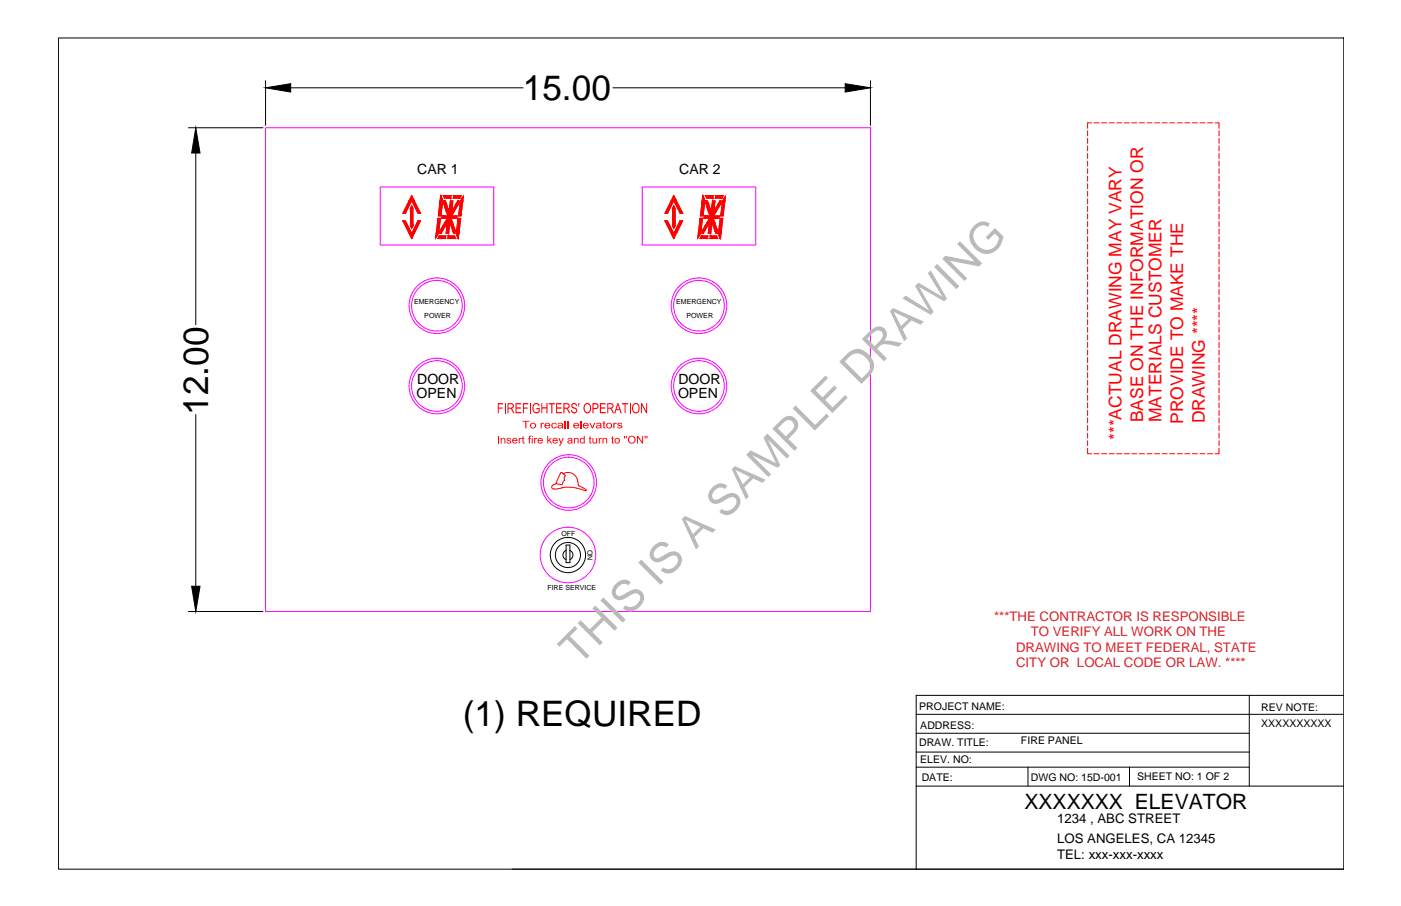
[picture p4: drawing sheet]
<svg xmlns="http://www.w3.org/2000/svg" width="432mm" height="279mm" viewBox="0 0 432 279" stroke-linecap="round" stroke-linejoin="round" font-family="sans-serif">
<!-- layer: LASER -->
<g fill="none" stroke="#f0f" stroke-width=".31">
<path d="M81.8 39.4h186.5v149.2h-186.5zM117.2 57.7h35v17.9h-35zM198 57.7h34.9v17.9h-34.9z"/>
<circle cx="134.7" cy="94.3" r="8.6"/>
<circle cx="215.4" cy="94.3" r="8.6"/>
<circle cx="134.7" cy="119" r="8.6"/>
<circle cx="215.4" cy="119" r="8.6"/>
<circle cx="175.3" cy="148.8" r="8.6"/>
<circle cx="175" cy="171.2" r="8.6"/>
</g>
<!-- layer: 0 -->
<g fill="none" stroke="#f00" stroke-width=".31">
<path d="M124.2 68.1h.7l2 3.9 1.9-3.9h.8l-2.7 5.5zM126.9 60.4l2.7 5.4h-.8l-1.9-3.9-2 3.9h-.7zM126.9 63.4l.4 .8v5.5l-.4 .7-.4-.7v-5.5zM135 67.3h.8l-.7 4.7-.8 1.4zM135.4 72.8h2l-.1 .8h-2.3zM135.8 60.4l.7 1.6-.6 4.6h-.8zM136.7 60.4h2.3l-.1 .7h-1.9zM136.9 62h.4l1.1 3.3 .4-3.3h.8l-.4 3.3 2-3.3h.3l-.1 .8-2.2 3.8h1.7l-.1 .7h-1.8l1.3 3.8-.1 .9h-.4l-1.1-3.4-.4 3.4h-.8l.4-3.4-2 3.4h-.4l.2-.9 2.2-3.8h-1.7v-.7h1.8l-1.2-3.8zM138.1 72.8h2l.2 .8h-2.3zM139.8 60.4h2.3l-.4 .7h-2zM141.2 67.3h.8l-.9 6.3-.5-1.6zM142.8 60.5l-.7 6.1h-.8l.6-4.6z"/>
<path d="M204.9 68.1h.8l2 3.9 1.9-3.9h.8l-2.7 5.5zM207.7 60.4l2.7 5.4h-.8l-1.9-3.9-2 3.9h-.8zM207.7 63.4l.4 .8v5.5l-.4 .7-.4-.7v-5.5zM215.8 67.3h.7l-.5 4.7-.9 1.4zM216.2 72.8h2l-.1 .8h-2.4zM216.6 60.4l.7 1.6-.6 4.6h-.8zM217.5 60.4h2.3l-.1 .7h-1.9zM217.6 62h.4l1.2 3.3 .4-3.3h.8l-.5 3.3 2-3.3h.4l-.1 .8-2.3 3.8h1.8l-.1 .7h-1.7l1.2 3.8-.1 .9h-.4l-1.1-3.4-.5 3.4h-.7l.4-3.4-2 3.4h-.4l.1-.9 2.3-3.8h-1.8l.2-.7h1.7l-1.2-3.8zM218.9 72.8h2l.2 .8h-2.3zM220.6 60.4h2.3l-.5 .7h-1.9zM222 67.3h.8l-.9 6.3-.5-1.6zM223.6 60.5l-.7 6.1h-.8l.6-4.6z"/>
<path d="M170.4 149.7l-.4 .4 .1 .5a4.6 4.6 0 0 0 3.2-.2M171.4 149.2l-1.1 .5M172.7 145.9l.5-.2 .3 .4M172.8 146l-1.4 3.2M173.3 150.4l2.5-.2 1.9 .3M173.4 149.1l-.3 .4-1.7-.3M173.5 146.1a3 3 0 0 1 4.5 2.3l.3 1.2M173.5 146.1l.5 .3M174 146.4l.2 .4M174.1 148.1l-.5 .4-.2 .6M174.1 146.8a.99 .99 0 0 0 0 1.3M178.2 149.6l.2 .2"/>
<path d="M178.4 149.9l1.8 .8 .5 .6-3-.7"/>
</g>
<g fill="#f00" stroke="#f00" stroke-width=".31">
<path d="M207.7 60.4l-.1 .1z"/>
<path d="M223.6 60.5l-.1 .6h-.3z"/>
<path d="M207.7 63.4l.4 .8h-.8z"/>
<path d="M207.3 69.7h.8l-.4 .7z"/>
<path d="M215.2 72h.8l-.6 .8z"/>
<path d="M206.9 72h1.6l-.8 1.4z"/>
<path d="M126.9 60.4l.1 .1z"/>
<path d="M142.8 60.5l-.1 .6h-.3z"/>
<path d="M126.9 63.4l.4 .8h-.8z"/>
<path d="M126.5 69.7h.8l-.4 .7z"/>
<path d="M134.5 72h.6l-.5 .8z"/>
<path d="M126.1 72h1.5l-.6 1.4z"/>
<path d="M220.6 60.4l1.8 .7 .5-.7zM220.6 60.4l1.8 .7h-1.9z"/>
<path d="M217.5 60.4l2.2 .7 .1-.7zM217.5 60.4l2.2 .7h-1.9z"/>
<path d="M207.6 60.5l.9 1.4zM207.6 60.5l.9 1.4h-1.6z"/>
<path d="M223.2 61.1l.2 .9 .1-.9zM223.2 61.1l.2 .9h-.7z"/>
<path d="M216.6 60.4l.7 1.6zM216.6 60.4l.7 1.6h-.9z"/>
<path d="M221.9 62l.3 .8 .1-.8zM221.9 62l.3 .8h-.8z"/>
<path d="M217.6 62l.7 .8-.3-.8zM217.6 62l.7 .8h-.7z"/>
<path d="M219.6 62l.5 2.2 .3-2.2zM219.6 62l.5 2.2h-.8z"/>
<path d="M217.6 62.8l1.2 1.4-.5-1.4zM217.6 62.8l1.2 1.4h-.8z"/>
<path d="M221.4 62.8l-.7 2.5 1.5-2.5zM221.4 62.8l-.7 2.5h-.8z"/>
<path d="M219.3 64.2l.6 1.1 .2-1.1zM219.3 64.2l.6 1.1h-.7z"/>
<path d="M218 64.2l1.2 1.1-.4-1.1zM218 64.2l1.2 1.1h-.8z"/>
<path d="M207.7 61.9l2.7 3.9-1.9-3.9zM207.7 61.9l2.7 3.9h-.8z"/>
<path d="M206.9 61.9l-1.2 3.9 2-3.9zM206.9 61.9l-1.2 3.9h-.8z"/>
<path d="M222.7 62l.2 4.6 .5-4.6zM222.7 62l.2 4.6h-.8z"/>
<path d="M218.4 65.3l1.5 1.3 .8-1.3zM218.4 65.3l1.5 1.3h-1.1z"/>
<path d="M216.4 62l.3 4.6 .6-4.6zM216.4 62l.3 4.6h-.8z"/>
<path d="M217.1 66.6l4.5 .7 .1-.7zM217.1 66.6l4.5 .7h-4.7z"/>
<path d="M218.7 67.3l1.6 1.3-.4-1.3zM218.7 67.3l1.6 1.3h-2.4z"/>
<path d="M218.7 68.6l.6 1.1 .2-1.1zM218.7 68.6l.6 1.1h-.7z"/>
<path d="M217.9 68.6l.2 1.1 .6-1.1zM217.9 68.6l.2 1.1h-.8z"/>
<path d="M207.3 64.2l.8 5.5v-5.5zM207.3 64.2l.8 5.5h-.8z"/>
<path d="M219.5 68.6l1.6 2.5-.8-2.5zM219.5 68.6l1.6 2.5h-.8z"/>
<path d="M217.3 69.7l-.1 1.4 .9-1.4zM217.3 69.7l-.1 1.4h-.8z"/>
<path d="M222 67.3l.2 4.7 .6-4.7zM222 67.3l.2 4.7h-.8z"/>
<path d="M220.3 71.1l.7 .9 .1-.9zM220.3 71.1l.7 .9h-.4z"/>
<path d="M218.6 69.7l.4 2.3 .3-2.3zM218.6 69.7l.4 2.3h-.7z"/>
<path d="M216.4 71.1l.3 .9 .5-.9zM216.4 71.1l.3 .9h-.4z"/>
<path d="M215.8 67.3l.2 4.7 .5-4.7zM215.8 67.3l.2 4.7h-.8z"/>
<path d="M209.6 68.1l-1.1 3.9 1.9-3.9zM209.6 68.1l-1.1 3.9h-.8z"/>
<path d="M204.9 68.1l2.8 3.9-2-3.9zM204.9 68.1l2.8 3.9h-.8z"/>
<path d="M215.2 72v.8h.2zM215.2 72.8h.2l-.3 .6z"/>
<path d="M206.9 72l.8 1.4zM207.6 73.4l.1 .2z"/>
<path d="M221.4 72l.7 1.6 .1-1.6zM221.4 72l.7 1.6z"/>
<path d="M218.9 72.8l2.2 .8-.2-.8zM218.9 72.8l2.2 .8h-2.3z"/>
<path d="M216.2 72.8l1.9 .8 .1-.8zM216.2 72.8l1.9 .8h-2.4z"/>
<path d="M139.8 60.4l1.9 .7 .4-.7zM139.8 60.4l1.9 .7h-2z"/>
<path d="M136.7 60.4l2.2 .7 .1-.7zM136.7 60.4l2.2 .7h-1.9z"/>
<path d="M126.8 60.5l.8 1.4zM126.8 60.5l.8 1.4h-1.5z"/>
<path d="M142.4 61.1l.2 .9 .1-.9zM142.4 61.1l.2 .9h-.7z"/>
<path d="M135.8 60.4l.7 1.6zM135.8 60.4l.7 1.6h-.9z"/>
<path d="M141.2 62l.2 .8 .1-.8zM141.2 62l.2 .8h-.8z"/>
<path d="M136.9 62l.7 .8-.3-.8zM136.9 62l.7 .8h-.8z"/>
<path d="M138.8 62l.5 2.2 .3-2.2zM138.8 62l.5 2.2h-.8z"/>
<path d="M136.8 62.8l1.2 1.4-.4-1.4zM136.8 62.8l1.2 1.4h-.7z"/>
<path d="M140.6 62.8l-.7 2.5 1.5-2.5zM140.6 62.8l-.7 2.5h-.7z"/>
<path d="M138.5 64.2l.7 1.1 .1-1.1zM138.5 64.2l.7 1.1h-.8z"/>
<path d="M137.3 64.2l1.1 1.1-.4-1.1zM137.3 64.2l1.1 1.1h-.8z"/>
<path d="M126.9 61.9l2.7 3.9-2-3.9zM126.9 61.9l2.7 3.9h-.8z"/>
<path d="M126.1 61.9l-1.2 3.9 2-3.9zM126.1 61.9l-1.2 3.9h-.7z"/>
<path d="M141.9 62l.2 4.6 .5-4.6zM141.9 62l.2 4.6h-.8z"/>
<path d="M137.6 65.3l1.6 1.3 .7-1.3zM137.6 65.3l1.6 1.3h-1.2z"/>
<path d="M135.6 62l.3 4.6 .6-4.6zM135.6 62l.3 4.6h-.8z"/>
<path d="M136.2 66.6l4.6 .7 .1-.7zM136.2 66.6l4.6 .7h-4.6z"/>
<path d="M137.9 67.3l1.6 1.3-.5-1.3zM137.9 67.3l1.6 1.3h-2.4z"/>
<path d="M137.9 68.6l.7 1.1 .1-1.1zM137.9 68.6l.7 1.1h-.8z"/>
<path d="M137.1 68.6l.2 1.1 .6-1.1zM137.1 68.6l.2 1.1h-.8z"/>
<path d="M126.5 64.2l.8 5.5v-5.5zM126.5 64.2l.8 5.5h-.8z"/>
<path d="M138.7 68.6l1.6 2.5-.8-2.5zM138.7 68.6l1.6 2.5h-.8z"/>
<path d="M136.5 69.7l-.1 1.4 .9-1.4zM136.5 69.7l-.1 1.4h-.7z"/>
<path d="M141.2 67.3l.2 4.7 .6-4.7zM141.2 67.3l.2 4.7h-.8z"/>
<path d="M139.5 71.1l.7 .9 .1-.9zM139.5 71.1l.7 .9h-.4z"/>
<path d="M137.8 69.7l.5 2.3 .3-2.3zM137.8 69.7l.5 2.3h-.8z"/>
<path d="M135.7 71.1l.2 .9 .5-.9zM135.7 71.1l.2 .9h-.4z"/>
<path d="M135 67.3l.1 4.7 .7-4.7zM135 67.3l.1 4.7h-.6z"/>
<path d="M128.8 68.1l-1.2 3.9 2-3.9zM128.8 68.1l-1.2 3.9h-.7z"/>
<path d="M124.2 68.1l2.7 3.9-2-3.9zM124.2 68.1l2.7 3.9h-.8z"/>
<path d="M134.5 72l-.2 .8h.3zM134.3 72.8h.3l-.3 .6z"/>
<path d="M126.1 72l.9 1.4zM126.8 73.4l.1 .2z"/>
<path d="M140.6 72l.6 1.6 .2-1.6zM140.6 72l.6 1.6z"/>
<path d="M138.1 72.8l2.2 .8-.2-.8zM138.1 72.8l2.2 .8h-2.3z"/>
<path d="M135.4 72.8l1.9 .8 .1-.8zM135.4 72.8l1.9 .8h-2.3z"/>
</g>
<g fill="none" stroke="#f0f" stroke-width=".31">
<circle cx="134.7" cy="94.3" r="7.8"/>
<circle cx="215.4" cy="94.3" r="7.8"/>
<circle cx="134.7" cy="119" r="7.8"/>
<circle cx="215.4" cy="119" r="7.8"/>
<circle cx="175.3" cy="148.8" r="7.8"/>
</g>
<!-- layer: GRAPH -->
<g fill="none" stroke="#000" stroke-width=".31">
<path d="M174.5 169.7a1.55 1.55 0 0 0-1 1.5 1.55 1.55 0 0 0 1 1.4M174.5 168.1h1.2v5.4h-1.2zM175.6 169.7a1.55 1.55 0 0 1 1 1.5 1.55 1.55 0 0 1-1 1.4"/>
<circle cx="175" cy="171.2" r="5.4"/>
<circle cx="175" cy="171.2" r="3.9"/>
</g>
<!-- layer: DIM -->
<path d="M153.4 124.3h1.6v.4h-1.3v1h1.2v.3h-1.2v1.5h-.3z" fill="#f00"/>
<path d="M155.7 124.3v3.2" fill="none" stroke="#f00" stroke-width=".31"/>
<g fill="#f00">
<path d="M158.9 124.3h1.7v.4h-1.4v.9h1.3v.4h-1.3v1.1h1.5v.4h-1.8z"/>
<path d="M161.2 124.3h1.6v.4h-1.3v1h1.1v.3h-1.1v1.5h-.3z"/>
<path d="M156.4 124.3l1.8 .2 .1 1-.6 .6 .9 1.4h-.4l-.9-1.4h-.6v1.4h-.3zM156.7 124.7v1l1.3-.2v-.5l-.2-.3z"/>
</g>
<path d="M163.4 124.3v3.2" fill="none" stroke="#f00" stroke-width=".31"/>
<g fill="#f00">
<path d="M164.4 124.7l1.1-.4 .7 .4 .1 .5-.3 .1-.3-.6h-.7l-.6 .8 .1 1.1 .6 .5 .9-.3v-.6h-.7v-.4h1v1.2l-.3 .3-.9 .2-.7-.5-.3-1.5z"/>
<path d="M166.8 124.3h.3v1.3h1.3v-1.3h.4v3.2h-.4v-1.5h-1.3v1.5h-.3z"/>
<path d="M169.1 124.3h1.9v.4h-.8v2.8h-.3v-2.8h-.8z"/>
<path d="M171.4 124.3h1.7v.4h-1.4v.9h1.3v.4h-1.3v1.1h1.5v.4h-1.8z"/>
<path d="M176.2 124.6l.9-.3 .7 .5 .1 .4-.4 .1-.3-.6h-.5l-.3 .3 .1 .4 1.4 .7v.9l-.6 .5-.8-.1-.5-.5v-.5h.3l.1 .5 .4 .2h.5l.3-.4-.1-.4-1.3-.7z"/>
<path d="M178.2 124.3h.4l-.1 1.1h-.2z"/>
<path d="M184.9 124.3h1.8v.4h-1.5v.9h1.3v.4h-1.3v1.1h1.5v.4h-1.8z"/>
<path d="M191.7 124.3h1.9v.4h-.8v2.8h-.3v-2.8h-.8z"/>
<path d="M173.6 124.3h1.3l.6 .4v1l-.6 .3 .9 1.5h-.4l-.9-1.4h-.5v1.4h-.4zM174 124.7v1l1.1-.2v-.8z"/>
<path d="M180.3 124.5l.9-.2 .9 .8v1.5l-.7 .9-1-.2-.5-.7v-1.2zM180.6 124.7l-.4 .7v1l.4 .6 .5 .2 .7-.6v-1.1l-.3-.7z"/>
<path d="M182.6 124.3l1.5 .1 .4 .6v.5l-.4 .6-1.2 .1v1.3h-.3zM182.9 124.7v1.1h.9l.3-.2-.2-.9z"/>
<path d="M187.2 124.3l1.7 .2 .1 1.1-.6 .4 .9 1.5h-.4l-.9-1.4h-.5v1.4h-.3zM187.5 124.7v1l1.2-.2-.1-.8z"/>
<path d="M190.3 124.3h.3l1 3.2h-.4l-.2-1h-1l-.3 1h-.4zM190.4 124.7l-.4 1.5h.9z"/>
</g>
<path d="M194.2 124.3v3.2" fill="none" stroke="#f00" stroke-width=".31"/>
<g fill="#f00">
<path d="M197.5 124.3h.4l1.3 2.5v-2.5h.2v3.2h-.2l-1.4-2.5v2.5h-.3z"/>
<path d="M161 129.8h2.2v.2h-1v2.1h-.3v-2.1h-.9z"/>
<path d="M166.6 130.4h.3v.3l.4-.3 .4 .1-.1 .2-.6 .2v1.2h-.4z"/>
<path d="M170.1 130.6l.5-.2 .8 .1 .2 .4-.3 .1-.3-.4-.6 .1-.1 .8 .4 .4 .5-.1 .1-.3h.3l-.1 .3-.5 .4-.7-.2-.4-.4z"/>
<path d="M195.3 124.5l.9-.2 .8 .8v1.5l-.7 .9-.9-.2-.5-.7-.1-1.2zM195.6 124.7l-.4 .7v1l.3 .6 .5 .2 .7-.6 .1-1.1-.4-.7z"/>
<path d="M163.3 131.2a.95 .95 0 0 1 1.9 0 .95 .95 0 0 1-1.9 0zM163.7 131.3a.62 .62 0 0 0 1.2 0 .62 .62 0 0 0-1.2 0z"/>
<path d="M168 130.7l.5-.3 .9 .2 .2 .7h-1.4v.2l.4 .4 .7-.3h.3v.2l-.7 .4-.8-.2-.3-.7zM168.4 130.7l-.2 .4h1.1l-.2-.4z"/>
<path d="M172.1 130.5l.4-.1 .9 .1 .2 1.6-.4-.2-.6 .3-.6-.2-.2-.4 .2-.3 1.2-.3-.3-.4-1 .3zM172.3 131.4v.5h.5l.4-.3v-.3z"/>
</g>
<path d="M174.2 129.8v2.3M175.1 129.8v2.3" fill="none" stroke="#f00" stroke-width=".34"/>
<path d="M176.8 130.8l.6-.4 .7 .1 .3 .4 .1 .4h-1.5l.1 .3 .4 .3 .7-.3 .2 .1-.4 .4h-.9l-.4-.5zM177.2 130.7l-.1 .4h1.1l-.4-.5z" fill="#f00"/>
<path d="M179.1 129.8v2.3" fill="none" stroke="#f00" stroke-width=".34"/>
<g fill="#f00">
<path d="M181.7 130.4h.3l.6 1.4 .5-1.4h.4l-.8 1.7h-.3z"/>
<path d="M185.9 130l.4-.2v.6h.3v.2h-.3v1.2l.3 .1 .1 .2-.7-.1-.1-1.4h-.2v-.2h.2z"/>
<path d="M189 130.4h.4v.3l.3-.3 .4 .1-.7 .4v1.2h-.4z"/>
<path d="M190.4 130.5l.8-.1 .5 .2v.2l-.5-.2-.6 .2 1.2 .6-.1 .6-.8 .2-.6-.3-.1-.3h.3l.3 .3 .7-.2-1.2-.6z"/>
<path d="M179.8 130.6l.6-.2 .8 .1 .3 .8h-1.5l.3 .6h.5l.3-.3h.4l-.2 .3-.6 .3-.8-.3-.3-.5zM180.2 130.7l-.2 .4h1.1l-.3-.5z"/>
<path d="M183.8 130.6l.6-.2 .9 .1 .2 1.6-.5-.2-.8 .3-.5-.3 .2-.6 .8-.2a.3 .3 0 0 0 .3-.5 .3 .3 0 0 0-.5 0l-.5 .3h-.3zM184.1 131.4a.44 .44 0 0 0 .3 .5 .44 .44 0 0 0 .6-.3v-.3z"/>
<path d="M186.8 131.3a.95 .95 0 0 1 1.9 0 .95 .95 0 0 1-1.9 0zM187.2 131.3a.63 .63 0 0 0 1.2 0 .63 .63 0 0 0-1.2 0z"/>
</g>
<path d="M153.6 134.4v2.4" fill="none" stroke="#f00" stroke-width=".31"/>
<g fill="#f00">
<path d="M154.3 135.1h.3v.2l.4-.3 .7 .2 .1 1.6h-.3v-1.3l-.3-.2-.5 .2-.1 1.3h-.3z"/>
<path d="M156.3 135.2l.7-.2 .5 .3v.2l-.5-.2-.6 .2 1.1 .5 .1 .4-.3 .3-.6 .1-.5-.3-.1-.2 .3-.1 .3 .4 .6-.3-1-.5z"/>
<path d="M159.9 135.1h.2v.2l.3-.3 .4 .1-.1 .3-.5 .1v1.3h-.3z"/>
<path d="M161.1 134.6l.2-.1v.6h.4v.2h-.4v1.1l.4 .4-.6-.2v-1.3h-.3z"/>
<path d="M163 134.6l.8-.2-.1 .3-.4 .1v.3h.3v.2h-.3v1.5h-.3v-1.5h-.3v-.2h.3z"/>
<path d="M164.6 135.1h.3v.2l.3-.3 .4 .1-.1 .3-.5 .1-.1 1.3h-.3z"/>
<path d="M168.7 134.4h.3v1.3l.7-.6h.4l-.7 .6 .8 1.1h-.4l-.6-.9-.2 .2v.7h-.3z"/>
<path d="M172.1 135.1h.3l.5 1.3 .6-1.3h.3l-1.2 2.3h-.3l-.1-.3h.4l.2-.3z"/>
<path d="M176.9 135.1h.2v.2l.5-.3 .6 .2 .1 1.6h-.3v-1.3l-.2-.2-.6 .2v1.3h-.3z"/>
<path d="M181.7 134.6l.3-.1v.6h.3v.2h-.3v1.1l.3 .4h-.4l-.2-.3v-1.2h-.2z"/>
<path d="M182.6 135.1h.3v1.1l.2 .4 .6-.2v-1.3h.3v1.7h-.2v-.3l-.4 .3-.7-.2z"/>
<path d="M184.5 135.1h.3v.2l.3-.3 .4 .1-.1 .3-.5 .1-.1 1.3h-.3z"/>
<path d="M185.7 135.1h.2v.2l.5-.3 .6 .2 .1 1.6h-.3v-1.2l-.2-.3-.6 .2v1.3h-.3z"/>
<path d="M188.6 134.6l.3-.1v.6h.3v.2h-.3v1.1l.3 .4-.6-.2v-1.3h-.2v-.2h.2z"/>
<path d="M196.3 134.4h.4l1.2 1.9v-1.9h.3v2.4h-.3l-1.3-1.9v1.9h-.3z"/>
<path d="M158 135.3l.5-.3 .8 .2 .2 .8h-1.3l.3 .6 1-.3-.4 .4-.6 .1-.5-.3-.2-.7zM158.3 135.4l-.1 .3h1l-.4-.4z"/>
<path d="M163.9 134.4h.3v.4h-.3zM163.9 135.1h.3v1.7h-.3z"/>
<path d="M165.9 135.3l.4-.3 .8 .2 .2 .8h-1.3l.3 .6 1-.3-.3 .4-.7 .1-.5-.3-.1-.6zM166.1 135.4l-.1 .3h1l-.3-.4z"/>
<path d="M170.4 135.4l.5-.4 .7 .2 .3 .8h-1.3l.4 .6 .4-.1 .2-.3 .3 .1-.1 .2-.5 .3-.7-.1-.3-.5zM170.7 135.5l-.1 .2h1l-.2-.4z"/>
<path d="M175 135.3l.5-.3 .7 .1 .3 1.7-.4-.2-.4 .2-.6-.1-.2-.7 1.2-.4-.2-.3h-.5l-.2 .3-.3-.1zM175.3 136.1l-.1 .4 .6 .1 .3-.7z"/>
<path d="M178.8 135.3l.5-.3 .6 .3v-.9h.3v2.4h-.3v-.2l-.6 .2-.4-.2-.2-.6zM179.2 135.3l-.2 1 .6 .3 .3-.3v-.7l-.3-.3z"/>
<path d="M189.4 135.9a.87 .87 0 0 1 1.7 0 .87 .87 0 0 1-1.7 0zM190 135.3l-.3 .4 .1 .6 .6 .3 .3-.4v-.6l-.3-.3z"/>
<path d="M192.3 134.4h.3l-.1 .8h-.1zM192.8 134.4h.4l-.1 .8h-.2z"/>
<path d="M193.5 135.6a1.21 1.21 0 0 1 2.4 0 1.21 1.21 0 0 1-2.4 0zM193.9 135.6a.9 .9 0 0 0 1.8 0 .9 .9 0 0 0-1.8 0z"/>
<path d="M198.7 134.4h.3l-.1 .8h-.1zM199.2 134.4h.4l-.1 .8h-.2z"/>
</g>
<!-- layer: 0 -->
<path d="M18 11.7h396.2v256.3h-396.2zM385 214.4v28M414.2 214.4h-131.8v53.6M282.4 220.3h131.8M282.4 226.1h102.6M282.4 236.6h102.6M282.4 231.9h102.6M316.8 236.6v5.8M348.1 236.6v5.8M282.4 242.4h131.8M157.8 268h256.4" fill="none" stroke="#000" stroke-width=".31"/>
<!-- layer: AM_5 -->
<path d="M58.1 39.4h22.9M81.8 24.9v13.7M89.6 27.1h71.6M188.9 27.1h71.6M268.3 24.9v13.7M60.3 47.2v52.9M60.3 127.8v53M58.1 188.6h22.9" fill="none" stroke="#000" stroke-width=".31"/>
<path d="M81.8 27.1l7.8-1.3v2.6zM260.5 25.8l7.8 1.3-7.8 1.3zM60.3 39.4l1.4 7.8h-2.6zM59.1 180.8h2.6l-1.4 7.8z" fill="#000" stroke="#000" stroke-width=".31"/>
<!-- layer: WATER MARK -->
<g fill="none" stroke="#f00" stroke-width=".31">
<path d="M336.4 37.9h-1.2v1.7M337.2 37.9h1.6M339.5 37.9h1.6M341.9 37.9h1.5M344.2 37.9h1.6M346.5 37.9h1.6M348.8 37.9h1.6M351.2 37.9h1.5M353.5 37.9h1.6M355.9 37.9h1.5M358.2 37.9h1.5M360.5 37.9h1.5"/>
<path d="M362.9 37.9h1.5M365.2 37.9h1.5M367.5 37.9h1.6M369.8 37.9h1.6M372.2 37.9h1.5M374.5 37.9h1.2v1.7M335.2 40.3v1.6M335.2 42.7v1.5M335.2 45v1.6M335.2 47.3v1.6M335.2 49.7v1.5M335.2 52v1.5"/>
<path d="M335.2 54.3v1.6M335.2 56.7v1.5M335.2 59v1.5M375.7 40.3v1.6M375.7 42.7v1.5M375.7 45v1.6M375.7 47.3v1.6M375.7 49.7v1.5M375.7 52v1.5M375.7 54.3v1.6M375.7 56.7v1.5M375.7 59v1.5"/>
<path d="M335.2 61.3v1.6M335.2 63.7v1.5M335.2 66v1.5M335.2 68.3v1.6M335.2 70.6v1.6M335.2 73v1.5M335.2 75.3v1.6M335.2 77.6v1.6M335.2 80v1.5M375.7 61.3v1.6M375.7 63.7v1.5M375.7 66v1.5"/>
<path d="M375.7 68.3v1.6M375.7 70.6v1.6M375.7 73v1.5M375.7 75.3v1.6M375.7 77.6v1.6M375.7 80v1.5M335.2 82.3v1.5M335.2 84.6v1.6M335.2 86.9v1.6M335.2 89.3v1.5M335.2 91.6v1.6M335.2 94v1.5"/>
<path d="M335.2 96.3v1.5M335.2 98.6v1.5M375.7 82.3v1.5M375.7 84.6v1.6M375.7 86.9v1.6M375.7 89.3v1.5M375.7 91.6v1.6M375.7 94v1.5M375.7 96.3v1.5M375.7 98.6v1.5M335.2 101v1.5M335.2 103.3v1.5"/>
<path d="M335.2 105.6v1.6M335.2 107.9v1.6M335.2 110.3v1.5M335.2 112.6v1.6M335.2 114.9v1.6M335.2 117.2v1.6M335.2 119.6v1.5M375.7 101v1.5M375.7 103.3v1.5M375.7 105.6v1.6M375.7 107.9v1.6M375.7 110.3v1.5"/>
<path d="M375.7 112.6v1.6M375.7 114.9v1.6M375.7 117.2v1.6M375.7 119.6v1.5M335.2 138.2v1.7h1.2M335.2 121.9v1.6M335.2 124.2v1.6M335.2 126.6v1.5M335.2 128.9v1.6M335.2 131.2v1.6M335.2 133.6v1.5M335.2 135.9v1.5"/>
<path d="M337.2 139.9h1.6M339.5 139.9h1.6M341.9 139.9h1.5M344.2 139.9h1.6M346.5 139.9h1.6M348.8 139.9h1.6M351.2 139.9h1.5M353.5 139.9h1.6M355.9 139.9h1.5M358.2 139.9h1.5M360.5 139.9h1.5M362.9 139.9h1.5"/>
<path d="M365.2 139.9h1.5M367.5 139.9h1.6M369.8 139.9h1.6M372.2 139.9h1.5M375.7 138.2v1.7h-1.2M375.7 121.9v1.6M375.7 124.2v1.6M375.7 126.6v1.5M375.7 128.9v1.6M375.7 131.2v1.6M375.7 133.6v1.5M375.7 135.9v1.5"/>
</g>
<text font-size="13.5" fill="#bababa" x="178.3" y="205.6" transform="rotate(-45 178.3 205.6)">THIS IS A SAMPLE DRAWING</text>
<g font-size="10.9">
<text x="161.1" y="30.9">15.00</text>
<text x="64.2" y="127.9" transform="rotate(-90 64.2 127.9)">12.00</text>
<text x="142.7" y="223.9">(1) REQUIRED</text>
</g>
<text font-size="6.5" x="315.7" y="249.4">XXXXXXX ELEVATOR</text>
<g font-size="5.4" fill="#f00">
<text x="352.4" y="130.2" transform="rotate(-90 352.4 130.2)">BASE ON THE INFORMATION OR</text>
<text x="357.9" y="130.2" transform="rotate(-90 357.9 130.2)">MATERIALS CUSTOMER</text>
<text x="364.7" y="130.7" transform="rotate(-90 364.7 130.7)">PROVIDE TO MAKE THE</text>
<text x="371.3" y="130.6" transform="rotate(-90 371.3 130.6)">DRAWING ****</text>
<text x="345.6" y="135.7" transform="rotate(-90 345.6 135.7)">***ACTUAL DRAWING MAY VARY</text>
</g>
<g font-size="4.3">
<text x="128.6" y="53.5">CAR 1</text>
<text x="209.4" y="53.7">CAR 2</text>
<text x="128.6" y="118.4">DOOR</text>
<text x="209.1" y="118.4">DOOR</text>
<text x="128.4" y="122.8">OPEN</text>
<text x="209" y="122.8">OPEN</text>
</g>
<g font-size="4.1" fill="#cd2027">
<text x="306.4" y="191.6">***THE CONTRACTOR IS RESPONSIBLE</text>
<text x="317.7" y="196.3">TO VERIFY ALL WORK ON THE</text>
<text x="313.2" y="201">DRAWING TO MEET FEDERAL, STATE</text>
<text x="313.2" y="205.6">CITY OR LOCAL CODE OR LAW. ****</text>
</g>
<g font-size="4.1">
<text x="325.8" y="253.9">1234 , ABC STREET</text>
<text x="325.8" y="259.9">LOS ANGELES, CA 12345</text>
<text x="325.8" y="265">TEL: xxx-xxx-xxxx</text>
</g>
<g font-size="3.3">
<text x="283.3" y="219.1">PROJECT NAME:</text>
<text x="388.7" y="219.2">REV NOTE:</text>
<text x="283.6" y="224.7">ADDRESS:</text>
<text x="388.7" y="224.1">XXXXXXXXXX</text>
<text x="283.3" y="230.2">DRAW. TITLE:</text>
<text x="314.7" y="229.6">FIRE PANEL</text>
<text x="283.6" y="235.3">ELEV. NO:</text>
<text x="284.1" y="240.7">DATE:</text>
<text x="317.7" y="240.7">DWG NO: 15D-001</text>
<text x="350.4" y="240.7">SHEET NO: 1 OF 2</text>
</g>
<g font-size="2.2">
<text x="127.6" y="93.6">EMERGENCY</text>
<text x="208.4" y="93.6">EMERGENCY</text>
<text x="130.8" y="98">POWER</text>
<text x="211.6" y="98">POWER</text>
<text x="173" y="165.4">OFF</text>
<text x="181.1" y="169.6" transform="rotate(90 181.1 169.6)">ON</text>
<text x="168.7" y="182">FIRE SERVICE</text>
</g>
</svg>
